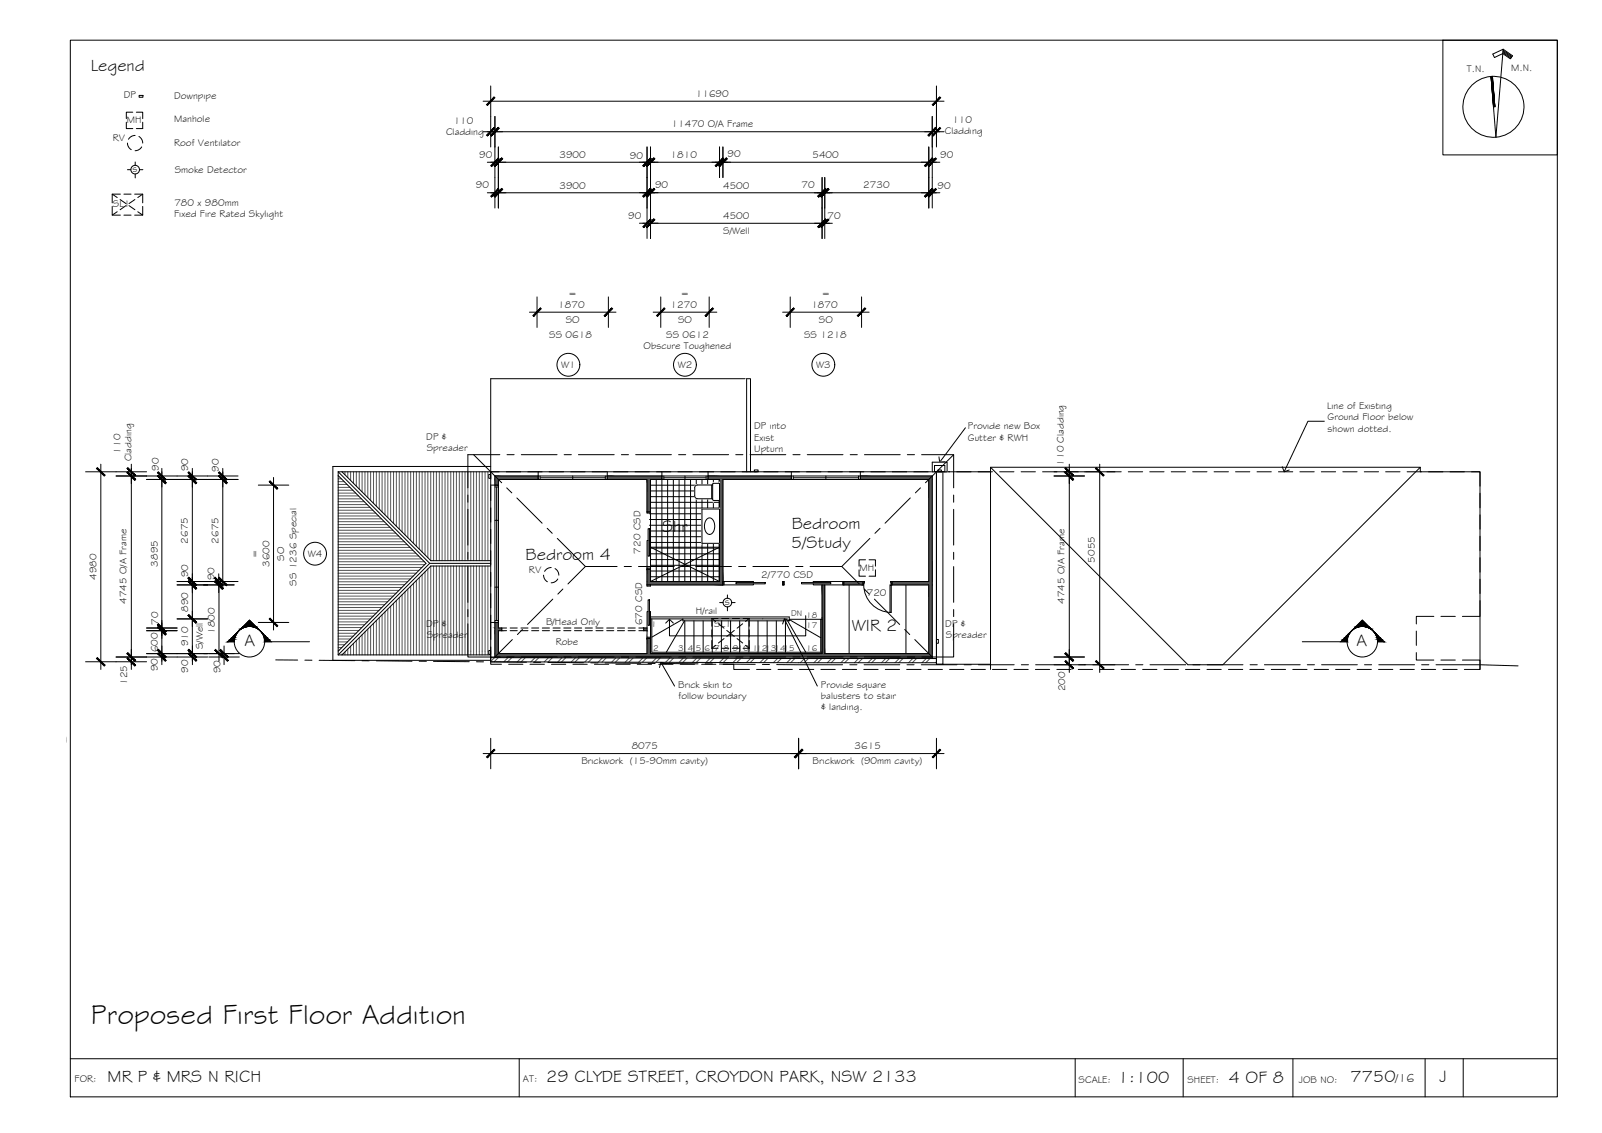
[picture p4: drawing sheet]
<svg xmlns="http://www.w3.org/2000/svg" width="420mm" height="297mm" viewBox="0 0 420 297" stroke-linecap="round" stroke-linejoin="round" font-family="sans-serif">
<!-- layer: HATCH -->
<g fill="#545454" stroke="#545454" stroke-width=".26">
<path d="M221.3 152.5l5 .8v-.8zM221.3 152.5l5 .8h-5z"/>
<path d="M225.6 124.8l18.9 .9v-.9zM225.6 124.8l18.9 .9h-18.9z"/>
<path d="M243.6 125.7l.9 26.8v-26.8zM243.6 125.7l.9 26.8h-.9z"/>
<path d="M234 152.5l10.5 .8v-.8zM234 152.5l10.5 .8h-10.5z"/>
<path d="M129.8 163.2l.9 1.4v-1.4zM129.8 163.2l.9 1.4h-.9z"/>
<path d="M129.8 164.6l1.8 .7v-.7zM129.8 164.6l1.8 .7h-1.8z"/>
<path d="M243.6 153.3l.9 18.1v-18.1zM243.6 153.3l.9 18.1h-.9z"/>
<path d="M215.6 153.3l.7 18.1v-18.1zM215.6 153.3l.7 18.1h-.7z"/>
<path d="M169.7 167.4l.9 4v-4zM169.7 167.4l.9 4h-.9z"/>
<path d="M129.8 165.3l.9 6.1v-6.1zM129.8 165.3l.9 6.1h-.9z"/>
<path d="M129.8 171.4l114.7 .8v-.8zM129.8 171.4l114.7 .8h-114.7z"/>
<path d="M185.7 124.8l21.8 .9v-.9zM185.7 124.8l21.8 .9h-21.8z"/>
<path d="M188.7 125.7l.9 26.8v-26.8zM188.7 125.7l.9 26.8h-.9z"/>
<path d="M169.7 149.2l.9 3.3v-3.3zM169.7 149.2l.9 3.3h-.9z"/>
<path d="M169.7 152.5l19.9 .8v-.8zM169.7 152.5l19.9 .8h-19.9z"/>
<path d="M168.8 164.6l.9 .7v-.7zM168.8 164.6l.9 .7h-.9z"/>
<path d="M159.3 124.8l14.3 .9v-.9zM159.3 124.8l14.3 .9h-14.3z"/>
<path d="M129.8 124.8l11.3 .9v-.9zM129.8 124.8l11.3 .9h-11.3z"/>
<path d="M129.8 125.7l.9 1.5v-1.5zM129.8 125.7l.9 1.5h-.9z"/>
<path d="M169.7 125.7l.9 8.5v-8.5zM169.7 125.7l.9 8.5h-.9z"/>
</g>
<g fill="none" stroke="#545454" stroke-width=".26">
<path d="M88.7 139.8h15.1M88.7 139h14.3M88.7 138.3h13.6M88.7 137.5h12.8M88.7 136.8h12.1M88.7 136h11.3M88.7 135.3h10.6M88.7 134.5h9.8M88.7 133.8h9.1M88.7 133h8.3M88.7 132.3h7.6M88.7 131.5h6.8"/>
<path d="M88.7 130.8h6.1M88.7 130h5.4M88.7 129.3h4.6M88.7 128.5h3.8M88.7 127.8h3.1M88.7 127h2.3M88.7 126.3h1.6M88.7 125.5h.8M88.7 124.8h.1M89.7 123.7h.1M90.5 123.7v.8M91.2 123.7v1.5"/>
<path d="M92 123.7v2.3M92.7 123.7v3M93.5 123.7v3.8M94.2 123.7v4.5M95 123.7v5.3M95.7 123.7v6M96.5 123.7v6.8M97.2 123.7v7.5M98 123.7v8.3M98.7 123.7v9M99.5 123.7v9.8M100.2 123.7v10.5"/>
<path d="M101 123.7v11.3M101.7 123.7v12M102.5 123.7v12.8M103.2 123.7v13.5M104 123.7v14.3M104.7 123.7v15M105.5 123.7v15.8M106.2 123.7v16.5M107 123.7v17.3M107.7 123.7v18M108.5 123.7v18.8M109.2 123.7v19.5"/>
<path d="M110 123.7v20.3M110.7 123.7v21M111.5 123.7v21.8M112.2 123.7v22.5M113 123.7v23.3M113.7 123.7v23.3M114.5 123.7v23.3M115.2 123.7v23.3M116 123.7v23.3M116.7 123.7v23.3M117.5 123.7v23.3M118.2 123.7v23.3"/>
<path d="M119 123.7v23.3M119.7 123.7v23.3M120.5 123.7v23.3M121.2 123.7v23.3M122 123.7v23.3M122.7 123.7v23.3M123.5 123.7v23.3M124.2 123.7v23.3M125 123.7v23.3M125.7 123.7v23.3M126.5 123.7v23.3M127.2 123.7v23.3"/>
<path d="M128 123.7v23.3M88.7 159.3h11.4M88.7 158.5h12.2M88.7 157.8h12.9M88.7 157h13.7M88.7 156.3h14.4M88.7 155.5h15.2M88.7 154.8h15.9M88.7 154h16.7M88.7 153.3h17.4M88.7 152.5h18.2M88.7 151.8h18.9"/>
<path d="M88.7 151h19.7M88.7 150.3h20.4M88.7 149.5h21.2M88.7 148.8h21.9M88.7 148h22.7M88.7 147.3h22.6M88.7 146.5h21.8M88.7 145.8h21.1M88.7 145h20.3M88.7 144.3h19.6M88.7 143.5h18.8M88.7 142.8h18.1"/>
<path d="M88.7 142h17.3M88.7 141.3h16.6M88.7 140.5h15.8M101.7 159.7v12M102.5 158.9v12.8M103.2 158.2v13.5M104 157.4v14.3M104.7 156.7v15M105.5 155.9v15.8M106.2 155.2v16.5M107 154.4v17.3M107.7 153.7v18"/>
<path d="M108.5 152.9v18.8M109.2 152.2v19.5M110 151.4v20.3M110.7 150.7v21M111.5 149.9v21.8M112.2 149.2v22.5M113 148.4v23.3M113.7 148.4v23.3M114.5 148.4v23.3M115.2 148.4v23.3M116 148.4v23.3M116.7 148.4v23.3"/>
<path d="M117.5 148.4v23.3M118.2 148.4v23.3M119 148.4v23.3M119.7 148.4v23.3M120.5 148.4v23.3M121.2 148.4v23.3M122 148.4v23.3M122.7 148.4v23.3M123.5 148.4v23.3M124.2 148.4v23.3M125 148.4v23.3M125.7 148.4v23.3"/>
<path d="M126.5 148.4v23.3M127.2 148.4v23.3M128 148.4v23.3M88.7 170.5h.2M88.7 169.8h.9M88.7 169h1.7M88.7 168.3h2.5M88.7 167.5h3.2M88.7 166.8h3.9M88.7 166h4.7M88.7 165.3h5.4M88.7 164.5h6.2"/>
<path d="M88.7 163.8h6.9M88.7 163h7.7M88.7 162.3h8.4M88.7 161.5h9.2M88.7 160.8h9.9M88.7 160h10.7M89.7 171.7h.1M90.5 170.9v.8M91.2 170.2v1.5M92 169.4v2.3M92.7 168.7v3M93.5 167.9v3.8"/>
<path d="M94.2 167.2v4.5M95 166.4v5.3M95.7 165.7v6M96.5 164.9v6.8M97.2 164.2v7.5M98 163.4v8.3M98.7 162.7v9M99.5 161.9v9.8M100.2 161.2v10.5M101 160.4v11.3M129.7 172.4l-1 1M130.7 172.4l-1.1 1.1"/>
<path d="M133.2 172.4l-1.1 1.1M134.2 172.4l-1.1 1.1M136.8 172.4l-1.1 1.1M137.8 172.4l-1.1 1.1M140.3 172.4l-1.1 1.1M141.3 172.4l-1.1 1.1M143.8 172.5l-1.1 1M144.8 172.5l-1.1 1.1M147.4 172.5l-1.1 1.1M148.4 172.5l-1.1 1.1M150.9 172.5l-1.1 1.1M151.9 172.5l-1.1 1.1"/>
<path d="M154.4 172.5l-1.1 1.1M155.4 172.5l-1.1 1.1M158 172.5l-1.1 1.1M159 172.5l-1.1 1.1M161.5 172.5l-1.1 1.1M162.5 172.5l-1.1 1.1M165 172.5l-1.1 1.1M166 172.5l-1.1 1.1M168.6 172.5l-1.1 1.1M169.6 172.5l-1.1 1.1M172.1 172.5l-1.1 1.1M173.1 172.5l-1.1 1.1"/>
<path d="M175.6 172.5l-1.1 1.1M176.6 172.5l-1.1 1.1M179.2 172.6l-1.1 1.1M180.2 172.6l-1.1 1.1M182.7 172.6l-1.1 1.1M183.7 172.6l-1.1 1.1M186.3 172.6l-1.1 1.1M187.2 172.6l-1.1 1.1M189.8 172.6l-1.1 1.1M190.8 172.6l-1.1 1.1M193.3 172.6l-1.1 1.1M194.3 172.6l-1.1 1.1"/>
<path d="M196.9 172.6l-1.1 1.1M197.9 172.6l-1.1 1.1M200.4 172.6l-1.1 1.1M201.4 172.6l-1.1 1.1M203.9 172.6l-1.1 1.1M204.9 172.6l-1.1 1.1M207.5 172.6l-1.1 1.2M208.5 172.6l-1.1 1.2M211 172.6l-1.1 1.2M212 172.6l-1.1 1.2M214.6 172.6l-1.1 1.2M215.5 172.6l-1.1 1.2"/>
<path d="M218.1 172.6l-1.1 1.2M219.1 172.6l-1.1 1.2M221.6 172.6l-1.1 1.2M222.6 172.6l-1.1 1.2M225.2 172.6l-1.1 1.2M226.2 172.6l-1.1 1.2M228.7 172.6l-1.1 1.2M229.7 172.6l-1.1 1.2M232.3 172.6l-1.1 1.2M233.3 172.6l-1.1 1.2M235.8 172.6l-1.1 1.2M236.8 172.6l-1.1 1.2"/>
<path d="M239.4 172.6l-1.1 1.2M240.4 172.6l-1.1 1.2M242.9 172.6l-1.1 1.2M243.9 172.6l-1.1 1.2M245.6 173.5l-.2 .3"/>
</g>
<!-- layer: MASK -->
<g fill="#fff" stroke="#fff" stroke-width=".26">
<path d="M182.2 127.8v2.3z"/>
<path d="M205 152.1l1 1.4v-1.4zM205 152.1l1 1.4h-1z"/>
<path d="M170.3 157.3l-.3 6.6h.3zM170 157.3h.3l-.3 6.6z"/>
<path d="M210.2 152.7l7.7 .4v-.4zM210.2 152.7l7.7 .4h-7.7z"/>
<path d="M193 152.7h7.7l-7.7 .4zM193 153.1h7.7v-.4z"/>
<path d="M233.4 153.3l.4 7.3v-7.3zM233.4 153.3l.4 7.3h-.4z"/>
<path d="M188.7 133.4l-4.6 9h4.6zM184.1 133.4h4.6l-4.6 9z"/>
<path d="M182.2 127.8v2.2zM182.2 127.8v2.3zM182.2 127.8v2.3z"/>
<path d="M182.3 127.6l-.1 2.5zM182.3 127.6v2.7z"/>
<path d="M182.3 127.6v2.7zM182.3 127.6v2.7z"/>
<path d="M182.3 127.5v2.8zM182.3 127.5v2.9z"/>
<path d="M182.3 127.5v2.9zM182.3 127.5v2.9z"/>
<path d="M182.4 127.4l-.1 3zM182.4 127.4v3.1z"/>
<path d="M182.4 127.4v3.1zM182.4 127.4v3.1z"/>
<path d="M182.4 127.4v3.1zM182.5 127.3v3.3z"/>
<path d="M182.5 127.3v3.3zM182.5 127.3v3.3z"/>
<path d="M182.5 127.3v3.3zM182.6 127.3v3.4z"/>
<path d="M182.6 127.3v3.4zM182.7 127.2v3.5z"/>
<path d="M182.7 127.2v3.5zM182.7 127.2v3.5z"/>
<path d="M182.7 127.2v3.5zM182.8 127.2v3.5z"/>
<path d="M182.8 127.2v3.5zM182.8 127.2v3.5z"/>
<path d="M182.8 127.2v3.5zM183 127.2v3.6z"/>
<path d="M183 127.2v3.6l3.9-3.6zM183 130.8l3.9-3.6v3.6z"/>
<path d="M186.9 126.9v4.1zM186.9 126.9v4.1z"/>
<path d="M186.9 126.9v4.1zM186.9 126.9v4.2z"/>
<path d="M187 126.8l-.1 4.3zM187 126.8v4.3z"/>
<path d="M187 126.8v4.3zM187 126.8v4.3z"/>
<path d="M187 126.8v4.3zM187 126.8v4.4z"/>
<path d="M187 126.8v4.4zM187.1 126.7v4.5z"/>
<path d="M187.1 126.7v4.5zM187.1 126.7v4.5z"/>
<path d="M187.1 126.7v4.5zM187.2 126.7l-.1 4.5z"/>
<path d="M187.2 126.7v4.5l1.5-4.5zM188.7 126.7v4.5h-1.5z"/>
<path d="M244.5 121.2v2.5h3.9zM244.5 121.2h3.9v2.5z"/>
<path d="M170.3 138.6l-.3 7.2h.3zM170 138.6h.3l-.3 7.2z"/>
</g>
<!-- layer: BORDER -->
<g fill="none" stroke="#000" stroke-width=".26">
<path d="M18.4 10.5h390v277.1h-390zM378.4 10.5h30v30.1h-30zM394.2 13.8l2.1 1.4M394.2 13.5l2.2 1.5M394.2 13.2l2.4 1.6M394.2 12.9l2.5 1.7-.6 .8-2-1.4-2.1 1.1-.5-.9 2.7-1.3-1.9 23.1-1.2-15.9M391.4 20l.7 8M18.4 277.6h390M136.2 277.6v10M282 277.6v10M310.3 277.6v10M339.1 277.6v10"/>
<path d="M373.8 277.6v10M383.8 277.6v10"/>
<circle cx="391.7" cy="28" r="8"/>
</g>
<!-- layer: SECTION POINT -->
<g fill="#000" stroke="#000" stroke-width=".26">
<path d="M62.2 165.8l.4-.4zM63 165l.5-.3zM65.4 162.6l1.7 1.6h-3.3zM67.8 165l.5 .4zM68.3 165.4l.4 .4zM354.5 165.4l-.4 .4zM354.8 165l-.3 .4zM357.3 162.6l1.7 1.6h-3.4zM359.2 164.7l.6 .3zM360.1 165.4l.4 .4z"/>
<path d="M60.3 167.7h1.2l-1.7 .5zM59.8 168.2h1.6l.1-.5z"/>
<path d="M60.3 167.7l.5-.5h.8zM60.3 167.7h1.2l.1-.5z"/>
<path d="M61.3 166.7h.5l-1 .5zM60.8 167.2h.8l.2-.5z"/>
<path d="M61.3 166.7l.7-.5zM61.3 166.7h.5l.2-.5z"/>
<path d="M62.2 165.8l-.4 .4zM61.8 166.2l.5-.4z"/>
<path d="M63.5 164.5h.5l-.7 .2zM63.3 164.7l.7-.2z"/>
<path d="M63 165l.5-.3zM63 165l-.4 .4z"/>
<path d="M63.5 164.5l.2-.2h.9zM63.5 164.5l1.1-.2z"/>
<path d="M63.8 164.2h1.4zM63.7 164.3l1.5-.1z"/>
<path d="M65.7 164.2h1.4zM66.3 164.3h.9z"/>
<path d="M66.3 164.3h.9l-.4 .2zM66.8 164.5h.6l-.2-.2z"/>
<path d="M66.8 164.5h.6v.2zM67.4 164.5v.2h.2z"/>
<path d="M67.4 164.7l.4 .3zM67.6 164.7l.3 .3z"/>
<path d="M68.6 165.8l.3 .4zM68.7 165.8l.2 .4h.2z"/>
<path d="M68.9 166.2h.2v.5zM69.1 166.2v.5h.5z"/>
<path d="M69.1 166.7h.5l-.3 .5zM69.6 166.7l-.3 .5h.8z"/>
<path d="M69.3 167.2h.8l-.7 .5zM69.4 167.7h1.2l-.5-.5z"/>
<path d="M69.4 167.7h1.2l-1.2 .5zM69.4 168.2h1.7l-.5-.5z"/>
<path d="M352.2 167.7l1.1 .5v-.5zM352.2 167.7l1.1 .5h-1.7z"/>
<path d="M352.7 167.2l.6 .5 .1-.5zM352.7 167.2l.6 .5h-1.1z"/>
<path d="M353.2 166.7l.2 .5 .2-.5zM353.2 166.7l.2 .5h-.7z"/>
<path d="M353.6 166.2v.5l.3-.5zM353.6 166.2v.5h-.4z"/>
<path d="M354.1 165.8l-.2 .4zM353.6 166.2l.5-.4-.2 .4z"/>
<path d="M355.2 164.7l-.3 .3 .5-.3zM354.8 165l.4-.3z"/>
<path d="M355.4 164.5v.2l.5-.2zM355.2 164.7l.2-.2v.2z"/>
<path d="M355.6 164.3l.3 .2 .6-.2zM355.6 164.3l.3 .2h-.5z"/>
<path d="M355.6 164.2h1.4zM355.6 164.2l.9 .1z"/>
<path d="M357.6 164.2l1.5 .1zM357.6 164.2l1.5 .1z"/>
<path d="M358.1 164.3l1.1 .2-.1-.2zM358.1 164.3l1.1 .2z"/>
<path d="M358.7 164.5l.8 .2-.3-.2zM358.7 164.5l.8 .2z"/>
<path d="M359.2 164.7l.6 .3zM359.7 165l.4 .4z"/>
<path d="M360.5 165.8l.5 .4zM360.5 165.8l.5 .4z"/>
<path d="M360.8 166.2l.6 .5zM360.8 166.2l.6 .5h-.4z"/>
<path d="M361 166.7l.9 .5-.5-.5zM361 166.7l.9 .5h-.7z"/>
<path d="M361.2 167.2l1.2 .5-.5-.5zM361.2 167.2l1.2 .5h-1.1z"/>
<path d="M361.3 167.7l1.7 .5-.6-.5zM361.3 167.7l1.7 .5h-1.7z"/>
</g>
<g fill="none" stroke="#000" stroke-width=".26">
<path d="M61.4 168.2h-1.6l5.6-5.6 5.7 5.6M69.4 168.2h11.8M341.6 168.2h11.7M351.6 168.2l5.7-5.6 5.7 5.6h-1.7"/>
<circle cx="65.4" cy="168.2" r="4"/>
<circle cx="357.3" cy="168.2" r="4"/>
</g>
<!-- layer: SERVICES -->
<g fill="none" stroke="#000" stroke-width=".26">
<path d="M33.1 32v1.7h1.7M33.4 37.5l.2 .8 .8 .9M34.8 29.4h-1.7v1.7M35.4 35.5l-1.1 .4-.6 .6M35.8 29.4h1.6v1.7M36.4 35.8l.9 .9 .1 .8M36.5 25h1v.5h-1zM37.2 38.5l-.6 .6-1.2 .4M37.4 32v1.7h-1.6M29.4 54.1v2.3h2.2M29.4 50.9h2.2M30.7 51.8l-1.3-.9v2.3"/>
<path d="M30.7 55.5l-1.3 .9M31.5 52.3l1.5 1.1M32.5 50.9h1.9M32.5 56.4h1.9M33 53.9l-1.5 1.1M33.4 44.5h.9M33.8 53.9l1.6 1.1M35.3 50.9h2.1v2.3M35.4 52.3l-1.6 1.1M35.5 42.5v.9M35.5 45.6v1M36.1 55.5l1.3 .9"/>
<path d="M36.6 44.5h.9M37.4 54.1v2.3h-2.1M37.4 50.9l-1.3 .9M128.2 124.4h.5v1h-.5zM197.8 123.2h1v.5h-1zM244.5 121.2h3.9v2.5h-3.9zM245.1 123.6v-1.6h2.7v1.6M246 123.2h.9v.4h-.9zM142.6 150.8l.3 1.2 .7 .5M144.6 148.8l-1.2 .4-.6 .6M145.6 149.1l.6 .5 .4 1.2M146.3 151.8l-.6 .6-1.1 .4"/>
<path d="M188.8 158h.8M190.8 156v.9M190.8 159.1v1M191.9 158h.9M225.3 149.4v1.7h1.7M227 146.8h-1.7v1.6M227.9 146.8h1.7v1.6M229.6 149.4v1.7h-1.7M128.2 170.6h.5v.9h-.5zM186.7 162.2v2M186.7 165.1v1.9M186.7 167.9v2.1"/>
<path d="M186.7 162.2h1.6M186.7 170h1.6M186.7 162.2l1 .7M187.7 169.2l-1 .8M188.4 163.5l1.5 1.2M189.3 162.2h1.8M189.3 170h1.8M189.9 167.4l-1.5 1.2M190.6 165.3l1 .8 1-.8M190.6 166.8l1-.7 1 .7M192.1 162.2h1.9M192.1 170h1.9"/>
<path d="M193.3 167.4l1.5 1.2M194.8 163.5l-1.5 1.2M194.9 162.2h1.6M194.9 170h1.6M195.5 169.2l1 .8M196.5 162.2v2M196.5 165.1v1.9M196.5 167.9v2.1M196.5 162.2l-1 .7M245.6 167.7h.5v.9h-.5z"/>
<circle cx="35.5" cy="44.5" r="1.13"/>
<circle cx="190.8" cy="158" r="1.13"/>
</g>
<!-- layer: ROOFPLAN EXIST. -->
<path d="M128.7 99.3h66.7M195.8 99.3v24.4M245.7 123.7h14.1M259.8 122.5l51.8 51.8h9.1l51.8-51.8M245.7 174.2h14.1M259.8 175.5v-53h112.7v1.2h15.7v51.8" fill="none" stroke="#000" stroke-width=".26"/>
<!-- layer: STAIRS -->
<g fill="none" stroke="#000" stroke-width=".26">
<path d="M170.6 161.9v9.5h44.4M170.6 161.7h36.4v1.1h-27.9v-.5M170.6 162.3h35.9M179.1 162.3l-8.2 4.7M179.5 162.8l-4.7 8.2M179.6 162.8v8.2M182 162.8v8.2M184.4 162.8v8.2M186.8 162.8v8.2M189.2 162.8v8.2M191.6 162.8v8.2M194 162.8v8.2"/>
<path d="M196.4 162.8v8.2M198.8 162.8v8.2M201.2 162.8v8.2M203.6 162.8v8.2M206 162.8v8.2M206.6 162.8l4.7 8.2M207 162.4l8.3 4.8M207 162.4h8.6M215.3 162.4v8.6M215.6 161.9v9.1h-44.7v-8.7"/>
</g>
<!-- layer: NEWWORK -->
<g fill="none" stroke="#000" stroke-width=".26">
<path d="M128.7 99.3v24.4h-40M195.8 99.3h1v24.4M88.7 123.7v48M88.7 124.7l23 23-23 23M88.7 123.7l24 24M89.7 123.7l23.3 23.3h15.7M128.7 122.3h-41.4v50.8h41.4M141.1 123.7v2h-10.4v1.5h-2M141.1 124.8h-11.3v2.4M159.3 123.7v2h10.4v8.5h.9v-8.5h3v-2M159.3 124.8h14.3M185.7 123.7v2h3v26.8h-18.1v-3.3h-.9v4.2l19.9-.1v-27.6h17.9v-2"/>
<path d="M185.7 124.8h21.8M225.6 123.7v2h18v26.8h-10M225.6 124.8h18.9v47.8M245.6 123.7h1.7v50.5h-1.7zM112.7 147.7l-24 24M112.7 147.7h16M128.7 148.4h-15.7l-23.3 23.3M170.6 153.3v.1M205.3 152.5v.8M205.6 152.5v.8M215.6 153.3v18.1h-45v-4h-.9v4h-39v-6.1h.9v-.7h-.9v-1.4h-2M216.3 153.3v18.1h27.3v-18.1h-10.2"/>
<path d="M221.3 152.5h5v.8h-5zM234 152.5v.8M88.7 171.7h40M128.7 172.1v1.4l116.9 .3M128.7 172.4h1.1M129.8 172.2h114.7M129.8 163.2v9.2M129.8 172.4l115.8 .2M169.7 164.6h-.9v.7h.9"/>
</g>
<!-- layer: 0.13 -->
<g fill="none" stroke="#000" stroke-width=".26">
<path d="M222.7 153.3v18.1M226.5 153.4a7.2 7.2 0 0 0 7.2 7.2M237.6 153.3v18.1M131.6 164.6h1.3M131.6 165.3h1.3M133.8 164.6h1.9M133.8 165.3h1.9M136.6 164.6h1.9M136.6 165.3h1.9M139.4 164.6h1.9M139.4 165.3h1.9M142.2 164.6h1.9"/>
<path d="M142.2 165.3h1.9M145 164.6h1.9M145 165.3h1.9M147.9 164.6h1.8M147.9 165.3h1.8M150.7 164.6h1.9M150.7 165.3h1.9M153.5 164.6h1.9M153.5 165.3h1.9M156.3 164.6h1.9M156.3 165.3h1.9M159.1 164.6h1.9"/>
<path d="M159.1 165.3h1.9M161.9 164.6h1.9M161.9 165.3h1.9M164.7 164.6h1.9M164.7 165.3h1.9M167.5 164.6h1.3M167.5 165.3h1.3"/>
</g>
<!-- layer: INSULCLAD -->
<path d="M141.1 123.7h-12.4v3.5M159.3 123.7h14.3M185.7 123.7h21.8M225.6 123.7h20v50.1M128.7 163.2v9.2" fill="none" stroke="#000" stroke-width=".26"/>
<!-- layer: EXISTING -->
<g fill="none" stroke="#000" stroke-width=".26">
<path d="M128.7 127.5v3.7M128.7 133.1v3.8M128.7 138.8v3.7M130.9 123.7h-2.2v1.9M132.8 123.7h3.8M138.4 123.7h3.8M144 123.7h3.8M149.7 123.7h3.7M155.3 123.7h3.8M160.9 123.7h3.8M166.5 123.7h3.8M172.2 123.7h3.7"/>
<path d="M177.8 123.7h3.8M183.4 123.7h3.8M189 123.7h3.8M194.7 123.7h3.7M200.3 123.7h3.8M205.9 123.7h3.8M211.5 123.7h3.8M217.2 123.7h3.7M222.8 123.7h3.8M228.4 123.7h3.8M234 123.7h3.8M239.7 123.7h3.7"/>
<path d="M245.3 123.7h3.8M250.9 123.7h3.8M256.5 123.7h3.8M262.2 123.7h3.7M267.8 123.7h3.8M273.4 123.7h3.8M279 123.7h3.8M284.7 123.7h3.7M290.3 123.7h3.8M295.9 123.7h3.8M301.5 123.7h3.8M307.2 123.7h3.7"/>
<path d="M312.8 123.7h3.8M318.4 123.7h3.8M324 123.7h3.8M329.7 123.7h3.7M335.3 123.7h3.8M340.9 123.7h3.8M346.5 123.7h3.8M352.2 123.7h3.7M357.8 123.7h3.8M363.4 123.7h3.8M369 123.7h3.8M374.7 123.7h3.7"/>
<path d="M380.3 123.7h3.8M385.9 123.7h2.3v3.8M388.2 129.3v3.8M388.2 135v3.7M128.7 144.4v3.7M128.7 150v3.7M128.7 155.6v3.8M388.2 157.5v4.1h-4.7M388.2 140.6v3.7M388.2 146.2v3.8M388.2 151.8v3.8M128.7 169.6v4.6h2.8"/>
<path d="M128.7 161.3v6.4M133.4 174.2h3.7M139 174.2h3.8M144.6 174.2h3.8M150.3 174.2h3.7M155.9 174.2h3.7M161.5 174.2h3.8M167.1 174.2h3.8M172.8 174.2h3.7M178.4 174.2h3.7M184 174.2h3.8M189.6 174.2h2.9v1.3h4.1"/>
<path d="M198.4 175.5h3.8M204.1 175.5h3.7M209.7 175.5h3.7M215.3 175.5h3.8M220.9 175.5h3.8M226.6 175.5h3.7M232.2 175.5h3.7M237.8 175.5h3.8M243.4 175.5h3.8M249.1 175.5h3.7M254.7 175.5h3.7M260.3 175.5h3.8"/>
<path d="M265.9 175.5h3.8M271.6 175.5h3.7M277.2 175.5h3.7M282.8 175.5h3.8M288.4 175.5h3.8M294.1 175.5h3.7M299.7 175.5h3.7M305.3 175.5h3.8M310.9 175.5h3.8M316.6 175.5h3.7M322.2 175.5h3.7M327.8 175.5h3.7"/>
<path d="M333.4 175.5h3.8M339.1 175.5h3.7M344.7 175.5h3.7M350.3 175.5h3.7M355.9 175.5h3.8M361.6 175.5h3.7M367.2 175.5h3.7M371.5 171.1v2h4.6M371.5 165.5v3.7M372.8 175.5h3.7M376.1 161.6h-4.6v2M377.9 161.6h3.8"/>
<path d="M377.9 173.1h3.8M378.4 175.5h3.8M383.5 173.1h4.7v2.4h-4.1"/>
</g>
<!-- layer: TILES -->
<g fill="none" stroke="#000" stroke-width=".26">
<path d="M170.3 134.7h18.4M170.3 136.2h18.4M170.3 137.7h18.4M170.3 139.2h18.4M170.6 127.2h18.1M170.6 128.7h18.1M170.6 130.2h18.1M170.6 131.7h18.1M170.6 133.2h18.1M170.6 134.5v7.2M172.1 125.7v26.8M173.6 125.7v26.8"/>
<path d="M175.1 125.7v26.8M176.6 125.7v26.8M178.1 125.7v26.8M179.6 125.7v26.8M181.1 125.7v26.8M182.6 125.7v26.8M184.1 125.7v26.8M185.6 125.7v26.8M187.1 125.7v26.8M188.6 125.7v26.8M170.3 140.7h18.4M170.6 142.2h18.1"/>
<path d="M170.6 143.7h18.1M170.6 145.2h18.1M170.6 146.7h18.1M170.6 148.2h18.1M170.6 149.7h18.1M170.6 151.2h18.1"/>
</g>
<!-- layer: DOORS -->
<g fill="none" stroke="#000" stroke-width=".26">
<path d="M169.7 134.2h.9v.3h-.9zM170 138.6h.3v7.2h-.3zM169.7 153.3h.9v.4h-.9zM169.7 148.9h.9M170 157.3h.3v6.6h-.3zM170 141.7h-.3v7.5h.9v-7.5h-.3M189.9 152.5v.8M193 152.7h7.7v.4h-7.7zM197.6 152.7v-.2h-8v.8h8v-.2M205.3 152.5h.3v.8h-.3zM210.2 152.7h7.7v.4h-7.7zM213.3 152.7v-.2h8v.8h-8v-.2"/>
<path d="M221 152.5v.8M226.3 152.5h.4l-.1 .8h-.3zM233.4 153.3h.4v7.3h-.4zM233.6 152.5h.4v.8h-.2zM169.7 167.1h.9M170 160.4h-.3v7h.9v-7h-.3"/>
</g>
<!-- layer: MASK -->
<path d="M184.1 133.4h4.6v9h-4.6zM187.2 126.7l-.3 .5-4-.1a.75 .75 0 0 0-.7 .8v2.1M187.2 126.7h1.5v4.5h-1.5l-.3-.4h-3.9a.79 .79 0 0 1-.8-.8M233.4 153.3h.4v7.3h-.4z" fill="none" stroke="#fff" stroke-width=".26"/>
<!-- layer: WETAREA FIXTURES -->
<path d="M182.2 130a.75 .75 0 0 0 .7 .7l4 .1M184.1 133.4h4.6v9h-4.6zM185.5 136a1.23 1.23 0 0 1 1.3 0 1.23 1.23 0 0 1 .6 1.2 2.21 2.21 0 0 1-1.3 2.9 2.3 2.3 0 0 1-1.2-3.2zM186.7 127.2v3.6M186.9 127.2l-4-.1a.75 .75 0 0 0-.7 .8v2.1M187.2 126.7l-.3 .3v3.9l.3 .3h1.5v-4.5h-1.5M170.6 143.5h18.1v9h-18.1zM170.6 143.5l18.1 9M188.7 143.5l-18.1 9" fill="none" stroke="#000" stroke-width=".26"/>
<!-- layer: WINDOWS -->
<g fill="none" stroke="#000" stroke-width=".26">
<path d="M128.7 127.2v36M129.8 127.2h.9v36h-.9zM129.8 136.4h.9M129.8 127.7h.9M130.2 127.7v35M130.7 127.2v36M141.1 124.8h18.2v.9h-18.2zM141.1 125.7h18.2M141.1 123.7h18.2M141.7 124.8v.9M141.7 125.3h17.1M150.2 124.8v.9"/>
<path d="M158.8 124.8v.9M173.6 124.8h12.1v.9h-12.1zM173.6 125.7h12.1M173.6 123.7h12.1M174.1 125.3h11.1M174.1 124.8v.9M179.6 124.8v.9M185.2 124.8v.9M207.5 124.8h18.1v.9h-18.1zM207.5 125.7h18.1M207.5 123.7h18.1M208.1 125.3h17.1"/>
<path d="M208.1 124.8v.9M216.6 124.8v.9M225.2 124.8v.9M129.8 153.9h.9M129.8 162.7h.9"/>
<circle cx="149.1" cy="95.6" r="3"/>
<circle cx="179.6" cy="95.6" r="3"/>
<circle cx="215.9" cy="95.6" r="3"/>
<circle cx="82.6" cy="145.2" r="3"/>
</g>
<!-- layer: 0 -->
<path d="M246.3 119.8l.2 1.4 1.3-.2M253.2 112.2l-6.7 9M347.3 110.4h-4.3l-6.2 13.3M336.3 122.4l.5 1.3 1.3-.5M173.3 173.6l3.6 6.3M174.6 163.4l1-1 1 1M174.7 174l-1.4-.4-.3 1.4M205.7 162.3l8.7 17.6M207.1 162.7l-1.4-.4-.4 1.3M211.3 161.4v5.3h-35.7v-4.3" fill="none" stroke="#000" stroke-width=".26"/>
<!-- layer: DIMENSION -->
<g fill="none" stroke="#000" stroke-width=".26">
<path d="M126.7 26.5h120.9M126.7 34.5h120.9M128.7 22.5v16M129.8 30.5v24M130.7 38.5v16M169.7 38.5v24M170.6 38.5v24M188.7 38.5v8M189.6 38.5v8M243.6 38.5v16M244.5 30.5v24M245.6 22.5v16"/>
<path d="M127.8 42.5h118.7M127.8 50.5h118.7M167.7 50.5h4.9M167.7 58.5h4.9M168.6 58.5h49.7M215.6 46.5v16M216.3 46.5v16M140.9 77.8v8M159.6 77.8v8M173.3 77.8v8M186 77.8v8M207.2 77.8v8"/>
<path d="M226 77.8v8M138.9 81.8h22.7M171.3 81.8h16.7M205.3 81.8h22.7M22.4 123.7h16M26.4 121.7v53.8M30.4 124.8h32M34.4 121.7v53.8M38.4 125.7h24M42.4 122.8v44.6M50.4 122.8v50.5M58.4 122.8v31.6"/>
<path d="M67.7 127.2h8M71.7 125.2v40M276.4 123.7h16M276.4 124.8h8M280.4 121.7v54.6M288.4 121.7v54.6M46.4 152.5h16M46.4 153.3h15M57.4 150.4v5M57.4 151.4v21.9M22.4 173.5h16M30.4 172.2h24.1"/>
<path d="M38.4 164.6h8M38.4 165.3h8M38.4 171.4h24.4M42.4 163.4v9.9M42.4 169.3v5M46.4 162.3h8M50.5 169.3v5M54.8 172.2h8M58.8 169.3v5M67.7 163.2h8M276.4 172.2h8M276.4 174.3h16"/>
<path d="M126.7 197.6h120.9M128.7 193.6v8M209.5 193.6v8M245.6 193.6v8"/>
</g>
<!-- layer: 0 -->
<g fill="#000" stroke="#000" stroke-width=".26">
<path d="M127.6 35.4l.2 .2 1.8-2.2zM129.6 33.4l.2 .2-2 2z"/>
<path d="M129.6 25.4l-1.8 2.2 2-2zM129.6 25.4l-1.8 2.2-.2-.2z"/>
<path d="M130.7 33.4l-1.8 2.2 2-2zM130.7 33.4l-1.8 2.2-.2-.2z"/>
<path d="M130.7 33.4l-1.8 2.2 2-2zM130.7 33.4l-1.8 2.2-.2-.2z"/>
<path d="M243.4 35.4l.2 .2 1.8-2.2zM245.4 33.4l.2 .2-2 2z"/>
<path d="M243.4 35.4l.2 .2 1.8-2.2zM245.4 33.4l.2 .2-2 2z"/>
<path d="M244.5 27.4l.2 .2 1.8-2.2zM246.5 25.4l.2 .2-2 2z"/>
<path d="M246.5 33.4l-1.8 2.2 2-2zM246.5 33.4l-1.8 2.2-.2-.2z"/>
<path d="M128.7 43.4l.2 .2 1.8-2.2zM130.7 41.4l.2 .2-2 2z"/>
<path d="M130.7 49.4l-2 2 .2 .2zM130.7 49.4l.2 .2-2 2z"/>
<path d="M131.6 41.4l-1.8 2.2 2-2zM129.6 43.4l2-2-1.8 2.2z"/>
<path d="M131.6 41.4l-1.8 2.2 2-2zM129.6 43.4l2-2-1.8 2.2z"/>
<path d="M131.6 49.4l-1.8 2.2 2-2zM129.6 51.4l2-2-1.8 2.2z"/>
<path d="M131.6 49.4l-1.8 2.2 2-2zM129.6 51.4l2-2-1.8 2.2z"/>
<path d="M168.6 43.4l.2 .2 1.8-2.2zM170.6 41.4l.2 .2-2 2z"/>
<path d="M168.6 43.4l.2 .2 1.8-2.2zM170.6 41.4l.2 .2-2 2z"/>
<path d="M170.6 49.4l-2 2 .2 .2zM170.6 49.4l.2 .2-2 2z"/>
<path d="M170.6 49.4l-2 2 .2 .2zM170.6 49.4l.2 .2-2 2z"/>
<path d="M170.6 57.4l-2 2 .2 .2zM170.6 57.4l.2 .2-2 2z"/>
<path d="M171.5 41.4l-1.8 2.2 2-2zM169.5 43.4l2-2-1.8 2.2z"/>
<path d="M171.5 41.4l-1.8 2.2 2-2zM169.5 43.4l2-2-1.8 2.2z"/>
<path d="M171.5 49.4l-1.8 2.2 2-2zM171.5 49.4l-1.8 2.2-.2-.2z"/>
<path d="M171.5 49.4l-1.8 2.2 2-2zM169.5 51.4l2-2-1.8 2.2z"/>
<path d="M171.5 57.4l-1.8 2.2 2-2zM171.5 57.4l-1.8 2.2-.2-.2z"/>
<path d="M171.5 57.4l-1.8 2.2 2-1.9zM169.5 59.4l2-2-1.8 2.2z"/>
<path d="M187.6 43.4l.2 .2 1.8-2.2zM189.6 41.4l.2 .2-2 2z"/>
<path d="M187.6 43.4l.2 .2 1.8-2.2zM189.6 41.4l.2 .2-2 2z"/>
<path d="M190.5 41.4l-1.8 2.2 2-2zM188.5 43.4l2-2-1.8 2.2z"/>
<path d="M190.5 41.4l-1.8 2.2 2-2zM188.5 43.4l2-2-1.8 2.2z"/>
<path d="M214.5 51.4l.2 .2 1.8-2.2zM216.5 49.4l.2 .2-2 2z"/>
<path d="M214.5 51.4l.2 .2 1.8-2.2zM216.5 49.4l.2 .2-2 2z"/>
<path d="M214.5 59.4l.2 .2 1.8-2.2zM216.5 57.4l.2 .3-2 1.9z"/>
<path d="M214.5 59.4l.2 .2 1.8-2.2zM216.5 57.4l.2 .3-2 1.9z"/>
<path d="M217.2 49.4l-1.8 2.2 2-2zM215.2 51.4l2-2-1.8 2.2z"/>
<path d="M217.2 49.4l-1.8 2.2 2-2zM215.2 51.4l2-2-1.8 2.2z"/>
<path d="M217.2 57.4l-1.8 2.2 2-1.9zM215.2 59.4l2-2-1.8 2.2z"/>
<path d="M242.5 43.4l.2 .2 1.8-2.2zM244.5 41.4l.2 .2-2 2z"/>
<path d="M242.5 43.4l.2 .2 1.8-2.2zM244.5 41.4l.2 .2-2 2z"/>
<path d="M242.5 51.4l.2 .2 1.8-2.2zM244.5 49.4l.2 .2-2 2z"/>
<path d="M242.5 51.4l.2 .2 1.8-2.2zM244.5 49.4l.2 .2-2 2z"/>
<path d="M245.4 41.4l-1.8 2.2 2-2zM245.4 41.4l-1.8 2.2-.2-.2z"/>
<path d="M245.4 49.4l-1.8 2.2 2-2zM245.4 49.4l-1.8 2.2-.2-.2z"/>
<path d="M141.7 80.7l-1.7 2.2 2-1.9zM139.7 82.7l2-2-1.7 2.2z"/>
<path d="M158.4 82.7l.3 .2 1.8-2.2zM160.5 80.7l.2 .3-2 1.9z"/>
<path d="M174.2 80.7l-1.8 2.2 2-1.9zM172.2 82.7l2-2-1.8 2.2z"/>
<path d="M184.9 82.7l.2 .2 1.8-2.2zM186.9 80.7l.2 .3-2 1.9z"/>
<path d="M208.1 80.7l-1.7 2.2 2-1.9zM208.1 80.7l-1.7 2.2-.3-.2z"/>
<path d="M224.8 82.7l.3 .2 1.8-2.2zM226.9 80.7l.2 .3-2 1.9z"/>
<path d="M25.3 122.8l2 2 .2-.2zM25.3 122.8l.2-.2 2 2z"/>
<path d="M33.3 122.8l2.2 1.8-2-2zM33.3 122.8l2.2 1.8-.2 .2z"/>
<path d="M33.3 123.9l2 2 .2-.2zM33.3 123.9l.2-.2 2 2z"/>
<path d="M33.3 123.9l2 2 .2-.2zM33.3 123.9l.2-.2 2 2z"/>
<path d="M41.5 123.7l-.2 .2 2.2 1.8zM41.3 123.9l2.2 1.8-.2 .2z"/>
<path d="M41.3 124.8l2 2 .2-.2zM41.5 124.6l2 2-2.2-1.8z"/>
<path d="M41.3 124.8l2 2 .2-.2zM41.5 124.6l2 2-2.2-1.8z"/>
<path d="M49.5 123.7l-.2 .2 2.2 1.8zM49.3 123.9l2.2 1.8-.2 .2z"/>
<path d="M49.3 124.8l2 2 .2-.2zM49.5 124.6l2 2-2.2-1.8z"/>
<path d="M49.3 124.8l2 2 .2-.2zM49.5 124.6l2 2-2.2-1.8z"/>
<path d="M57.3 123.9l2.2 1.8-2-2zM57.3 123.9l2.2 1.8-.2 .2z"/>
<path d="M57.3 124.8l2 2 .2-.2zM57.3 124.8l.2-.2 2 2z"/>
<path d="M57.3 124.8l2 2 .2-.2zM57.3 124.8l.2-.2 2 2z"/>
<path d="M70.6 126.3l2 2 .2-.2zM70.8 126.1l2 2-2.2-1.8z"/>
<path d="M279.5 122.6l-.2 .2 2.2 1.8zM279.3 122.8l2.2 1.8-.2 .2z"/>
<path d="M279.3 123.9l2 2 .2-.2zM279.5 123.7l2 2-2.2-1.8z"/>
<path d="M279.3 123.9l2 2 .2-.2zM279.5 123.7l2 2-2.2-1.8z"/>
<path d="M287.3 122.8l2 2 .2-.2zM287.3 122.8l.2-.2 2 2z"/>
<path d="M49.5 151.4l-.2 .2 2.2 1.7zM49.3 151.6l2.2 1.7-.2 .3z"/>
<path d="M49.5 151.4l-.2 .2 2.2 1.7zM49.3 151.6l2.2 1.7-.2 .3z"/>
<path d="M49.3 152.5l2 2 .2-.2zM49.5 152.2l2 2.1-2.2-1.8z"/>
<path d="M49.3 152.5l2 2 .2-.2zM49.5 152.2l2 2.1-2.2-1.8z"/>
<path d="M56.5 151.4l-.3 .2 2.3 1.7zM56.2 151.6l2.3 1.7-.2 .3z"/>
<path d="M57.3 151.6l2.2 1.7-2-1.9zM57.3 151.6l2.2 1.7-.2 .3z"/>
<path d="M56.2 152.5l2.1 2 .2-.2zM56.5 152.2l2 2.1-2.3-1.8z"/>
<path d="M56.3 152.5l2 2 .2-.2zM56.5 152.2l2 2.1-2.2-1.8z"/>
<path d="M25.5 172.4l-.2 .2 2.2 1.8zM25.3 172.6l2.2 1.8-.2 .2z"/>
<path d="M33.5 171.1l-.2 .3 2.2 1.8zM33.3 171.4l2.2 1.8-.2 .2z"/>
<path d="M33.5 171.1l-.2 .3 2.2 1.8zM33.3 171.4l2.2 1.8-.2 .2z"/>
<path d="M33.3 172.6l2 2 .2-.2zM33.3 172.6l.2-.2 2 2z"/>
<path d="M41.5 163.5l-.2 .3 2.2 1.8zM41.3 163.8l2.2 1.8-.2 .2z"/>
<path d="M41.5 163.5l-.2 .3 2.2 1.8zM41.3 163.8l2.2 1.8-.2 .2z"/>
<path d="M41.5 164.2l-.2 .3 2.2 1.8zM41.3 164.5l2.2 1.8-.2 .2z"/>
<path d="M41.5 170.3l-.2 .2 2.2 1.7zM41.3 170.5l2.2 1.7-.2 .3z"/>
<path d="M41.3 164.5l2 2 .2-.2zM41.3 164.5l.2-.3 2 2.1z"/>
<path d="M41.3 170.5l2 2 .2-.3zM41.5 170.3l2 1.9-2.2-1.7z"/>
<path d="M41.3 171.4l2 2 .2-.2zM41.5 171.1l2 2.1-2.2-1.8z"/>
<path d="M49.5 161.2l-.2 .2 2.2 1.7zM49.3 161.4l2.2 1.7-.2 .3z"/>
<path d="M49.5 170.3l-.2 .2 2.2 1.7zM49.3 170.5l2.2 1.7-.2 .3z"/>
<path d="M49.4 170.5l2.2 1.7-2-1.9zM49.4 170.5l2.2 1.7-.2 .3z"/>
<path d="M49.3 161.4l2 2 .2-.3zM49.5 161.2l2 1.9-2.2-1.7z"/>
<path d="M49.4 171.4l2 2 .2-.2zM49.4 171.4l.2-.3 2 2.1z"/>
<path d="M56.5 170.3l-.2 .2 2.2 1.7zM56.3 170.5l2.2 1.7-.2 .3z"/>
<path d="M57.7 170.5l2.2 1.7-2-1.9zM57.7 170.5l2.2 1.7-.2 .3z"/>
<path d="M57.7 171.4l2 2 .2-.2zM57.7 171.4l.2-.3 2 2.1z"/>
<path d="M70.8 162.1l-.2 .2 2.2 1.8zM70.6 162.3l2.2 1.8-.2 .2z"/>
<path d="M279.5 171.1l-.2 .3 2.2 1.8zM279.3 171.4l2.2 1.8-.2 .2z"/>
<path d="M279.5 173.2l-.2 .2 2.2 1.8zM279.3 173.4l2.2 1.8-.2 .2z"/>
<path d="M279.3 171.4l2 2 .2-.2zM279.5 171.1l2 2.1-2.2-1.8z"/>
<path d="M287.3 173.4l2.2 1.8-2-2zM287.3 173.4l2.2 1.8-.2 .2z"/>
<path d="M129.6 196.4l-1.8 2.3 2-2zM129.6 196.4l-1.8 2.3-.2-.2z"/>
<path d="M210.3 196.4l-1.9 2.1 .2 .2zM210.3 196.4l.3 .3-2 2z"/>
<path d="M210.3 196.4l-1.7 2.3 2-2zM210.3 196.4l-1.7 2.3-.2-.2z"/>
<path d="M246.5 196.4l-2 2.1 .2 .2zM246.5 196.4l.2 .3-2 2z"/>
</g>
<!-- layer: ROOFPLAN NEW -->
<g fill="none" stroke="#000" stroke-width=".26">
<path d="M124.2 119.2l7.4 7.4M131.1 119.2h-8.4v8.7M133 119.2h1.8M136.7 119.2h9.4M148 119.2h1.8M151.7 119.2h9.4M163 119.2h1.8M166.7 119.2h9.4M178 119.2h1.8M181.7 119.2h9.4M193 119.2h1.8M196.7 119.2h9.4"/>
<path d="M208 119.2h1.8M211.7 119.2h9.4M223 119.2h1.8M226.7 119.2h9.4M238 119.2h1.8M241.7 119.2h8.4v8.7M250.1 119.2l-7.4 7.4M122.7 129.8v1.9M122.7 133.5v9.4M132.9 127.9l1.3 1.3M135.6 130.5l6.6 6.7M143.5 138.5l1.3 1.3"/>
<path d="M230.8 138.5l-1.3 1.3M238.7 130.5l-6.6 6.7M241.4 127.9l-1.3 1.3M250.1 129.8v1.9M250.1 133.5v9.4M122.7 144.8v1.9M122.7 148.5v9.4M122.7 159.8v1.9M145 157.1l-6.6 6.6M146.2 141.2l7.3 7.3M147.6 154.4l-1.3 1.4M153.5 148.5h8.3"/>
<path d="M153.5 148.5l-4.5 4.6M163.7 148.5h1.9M167.5 148.5h9.3M178.7 148.5h1.9M182.5 148.5h9.3M193.7 148.5h1.9M197.5 148.5h9.3M208.7 148.5h1.9M212.5 148.5h8.3M220.8 148.5l4.5 4.6M226.7 154.4l1.3 1.4M228.1 141.2l-7.3 7.3"/>
<path d="M229.3 157.1l6.7 6.6M250.1 144.8v1.9M250.1 148.5v9.4M250.1 159.8v1.9M122.7 163.5v8.7h8.4M133 172.2h1.8M134.4 167.7l-4.6 4.5M136.7 172.2h9.4M137 165l-1.3 1.4M148 172.2h1.8M151.7 172.2h9.4M163 172.2h1.8"/>
<path d="M166.7 172.2h9.4M178 172.2h1.8M181.7 172.2h9.4M193 172.2h1.8M196.7 172.2h9.4M208 172.2h1.8M211.7 172.2h9.4M223 172.2h1.8M226.7 172.2h9.4M237.3 165l1.3 1.4M238 172.2h1.8M239.9 167.7l4.6 4.5"/>
<path d="M250.1 163.5v8.7h-8.4"/>
</g>
<!-- layer: BORDER -->
<g fill="#000" stroke="#000" stroke-width=".26">
<path d="M391.1 20.1l.6 7.9zM391.1 20.1l.3-.1 .3 8z"/>
<path d="M391.4 20l.3 8h.4zM391.4 20l.7 8z"/>
</g>
<!-- layer: BOUNDARY -->
<g fill="none" stroke="#000" stroke-width=".26">
<path d="M72.3 173l5.8 .1M80 173.1h1.8M83.7 173.1l9.4 .1M94.9 173.2h1.9M98.7 173.2l9.4 .1M109.9 173.3l1.9 .1M113.7 173.4l9.4 .1M125 173.5h1.8M128.7 173.5l9.4 .1M139.9 173.6h1.9M143.7 173.7l9.4 .1M154.9 173.8h1.9"/>
<path d="M158.7 173.8l9.4 .1M170 173.9h1.8M173.7 173.9l9.4 .1M184.9 174l1.9 .1M188.7 174.1l9.4 .1M199.9 174.2h1.9M203.7 174.2l17.3 .1M222.9 174.3h1.9M226.6 174.3h9.4M237.9 174.3h1.8M241.6 174.3h9.4M252.9 174.3h1.8"/>
<path d="M256.6 174.3h9.4M267.9 174.3h1.8M271.6 174.3h9.4M282.9 174.3h1.8M286.6 174.3h9.4M297.9 174.3h1.8M301.6 174.3h9.4M312.9 174.3h1.8M316.6 174.3h9.4M327.9 174.3h1.8M331.6 174.3h9.4M342.9 174.3h1.8"/>
<path d="M346.6 174.3h9.4M357.9 174.3h1.8M361.6 174.3h9.4M372.9 174.3h1.8M376.6 174.3h11.5l10.1 .3"/>
</g>
<text font-size="7.5" x="23.9" y="268.4">Proposed First Floor Addition</text>
<g font-size="4.5">
<text x="23.8" y="18.5">Legend</text>
<text x="173.6" y="139.5">Shr</text>
<text x="207.5" y="143.6">5/Study</text>
<text x="207.7" y="138.6">Bedroom</text>
<text x="137.8" y="146.8">Bedroom 4</text>
<text x="223.4" y="165.3">WIR 2</text>
<text x="64.1" y="169.3">A</text>
<text x="355.8" y="169.3">A</text>
<text x="28.2" y="283.6">MR P &amp; MRS N RICH</text>
<text x="143.3" y="283.6">29 CLYDE STREET, CROYDON PARK, NSW 2133</text>
<text x="293.2" y="283.9">1:100</text>
<text x="322.3" y="283.9">4 OF 8</text>
<text x="354.2" y="283.8">7750</text>
<text x="377.5" y="283.8">J</text>
</g>
<text font-size="3.2" x="366" y="283.8">/16</text>
<g font-size="2.6">
<text x="384.7" y="19">T.N.</text>
<text x="396.3" y="18.7">M.N.</text>
<text x="32.5" y="25.7">DP</text>
<text x="45.7" y="26">Downpipe</text>
<text x="182.5" y="25.5">11690</text>
<text x="33.3" y="32.3">MH</text>
<text x="45.7" y="32">Manhole</text>
<text x="117" y="35.5">Cladding</text>
<text x="119" y="32.5">110</text>
<text x="176.1" y="33.3">11470 O/A Frame</text>
<text x="247.8" y="35">Cladding</text>
<text x="249.8" y="32.1">110</text>
<text x="29.6" y="37.1">RV</text>
<text x="45.7" y="38.4">Roof Ventilator</text>
<text x="125.7" y="41.5">90</text>
<text x="146.7" y="41.5">3900</text>
<text x="165.2" y="41.6">90</text>
<text x="175.9" y="41.5">1810</text>
<text x="190.8" y="41.3">90</text>
<text x="213.1" y="41.5">5400</text>
<text x="246.6" y="41.4">90</text>
<text x="34.8" y="45">s</text>
<text x="45.8" y="45.4">Smoke Detector</text>
<text x="124.8" y="49.3">90</text>
<text x="146.7" y="49.5">3900</text>
<text x="171.8" y="49.4">90</text>
<text x="189.6" y="49.5">4500</text>
<text x="210.2" y="49.4">70</text>
<text x="226.4" y="49.4">2730</text>
<text x="245.9" y="49.5">90</text>
<text x="29.6" y="54.3">SL1</text>
<text x="45.7" y="57">Fixed Fire Rated Skylight</text>
<text x="45.7" y="54">780 x 980mm</text>
<text x="164.7" y="57.5">90</text>
<text x="189.6" y="57.5">4500</text>
<text x="217.1" y="57.4">70</text>
<text x="189.7" y="61.3">S/Well</text>
<text x="149.1" y="77.8">=</text>
<text x="178.6" y="77.8">=</text>
<text x="215.5" y="77.8">=</text>
<text x="146.4" y="80.7">1870</text>
<text x="175.9" y="80.7">1270</text>
<text x="212.8" y="80.7">1870</text>
<text x="144" y="88.6">SS 0618</text>
<text x="148.4" y="84.6">SO</text>
<text x="174.7" y="88.6">SS 0612</text>
<text x="177.8" y="84.6">SO</text>
<text x="210.9" y="88.6">SS 1218</text>
<text x="214.8" y="84.6">SO</text>
<text x="168.8" y="91.6">Obscure Toughened</text>
<text x="147.2" y="96.4">W1</text>
<text x="177.8" y="96.4">W2</text>
<text x="214" y="96.4">W3</text>
<text x="348.1" y="107.3">Line of Existing</text>
<text x="197.8" y="112.6">DP into</text>
<text x="253.8" y="112.6">Provide new Box</text>
<text x="348.2" y="110.2">Ground Floor below</text>
<text x="348.2" y="113.1">shown dotted.</text>
<text x="31.6" y="118.9" transform="rotate(-90 31.6 118.9)">110</text>
<text x="111.8" y="115.4">DP &amp;</text>
<text x="111.9" y="118.3">Spreader</text>
<text x="197.8" y="118.4">Upturn</text>
<text x="197.8" y="115.5">Exist</text>
<text x="253.9" y="115.5">Gutter &amp; RWH</text>
<text x="34.5" y="120.9" transform="rotate(-90 34.5 120.9)">Cladding</text>
<text x="41.7" y="123.5" transform="rotate(-90 41.7 123.5)">90</text>
<text x="49.4" y="123.5" transform="rotate(-90 49.4 123.5)">90</text>
<text x="57.4" y="123.8" transform="rotate(-90 57.4 123.8)">90</text>
<text x="279" y="122.1" transform="rotate(-90 279 122.1)">110 Cladding</text>
<text x="49.3" y="142.6" transform="rotate(-90 49.3 142.6)">2675</text>
<text x="57.3" y="142.6" transform="rotate(-90 57.3 142.6)">2675</text>
<text x="41.4" y="148.6" transform="rotate(-90 41.4 148.6)">3895</text>
<text x="67.7" y="146.3" transform="rotate(-90 67.7 146.3)">=</text>
<text x="70.7" y="148.7" transform="rotate(-90 70.7 148.7)">3600</text>
<text x="74.5" y="147" transform="rotate(-90 74.5 147)">SO</text>
<text x="80.7" y="146">W4</text>
<text x="168" y="145.2" transform="rotate(-90 168 145.2)">720 CSD</text>
<text x="225.5" y="149.7">MH</text>
<text x="287.1" y="147.5" transform="rotate(-90 287.1 147.5)">5055</text>
<text x="25.3" y="152.1" transform="rotate(-90 25.3 152.1)">4980</text>
<text x="49.4" y="151.4" transform="rotate(-90 49.4 151.4)">90</text>
<text x="56.3" y="152.1" transform="rotate(-90 56.3 152.1)">90</text>
<text x="77.8" y="153.5" transform="rotate(-90 77.8 153.5)">SS 1236 Special</text>
<text x="138.7" y="150.3">RV</text>
<text x="199.7" y="151.5">2/770 CSD</text>
<text x="33.2" y="158.4" transform="rotate(-90 33.2 158.4)">4745 O/A Frame</text>
<text x="49.4" y="160.4" transform="rotate(-90 49.4 160.4)">890</text>
<text x="182.5" y="161.1">H/rail</text>
<text x="190.1" y="158.5">s</text>
<text x="227.3" y="156.3">720</text>
<text x="279.2" y="158.4" transform="rotate(-90 279.2 158.4)">4745 O/A Frame</text>
<text x="41.5" y="163.8" transform="rotate(-90 41.5 163.8)">70</text>
<text x="56.4" y="166.2" transform="rotate(-90 56.4 166.2)">1800</text>
<text x="111.8" y="164.4">DP &amp;</text>
<text x="111.9" y="167.3">Spreader</text>
<text x="143.2" y="163.8">B/Head Only</text>
<text x="168.5" y="163.9" transform="rotate(-90 168.5 163.9)">670 CSD</text>
<text x="187.3" y="164.5">SL1</text>
<text x="247.9" y="164.4">DP &amp;</text>
<text x="248.1" y="167.3">Spreader</text>
<text x="41.4" y="171" transform="rotate(-90 41.4 171)">600</text>
<text x="49.4" y="169.4" transform="rotate(-90 49.4 169.4)">910</text>
<text x="53.2" y="170.2" transform="rotate(-90 53.2 170.2)">S/Well</text>
<text x="145.7" y="169">Robe</text>
<text x="33.4" y="179.6" transform="rotate(-90 33.4 179.6)">125</text>
<text x="41.4" y="176" transform="rotate(-90 41.4 176)">90</text>
<text x="49.3" y="176.3" transform="rotate(-90 49.3 176.3)">90</text>
<text x="57.8" y="176.5" transform="rotate(-90 57.8 176.5)">90</text>
<text x="177.9" y="180.3">Brick skin to</text>
<text x="178" y="183.2">follow boundary</text>
<text x="215.3" y="180.3">Provide square</text>
<text x="215.3" y="183.2">balusters to stair</text>
<text x="279.4" y="181.2" transform="rotate(-90 279.4 181.2)">200</text>
<text x="215.4" y="186.1">&amp; landing.</text>
<text x="0" y="194.3">ector - Existing</text>
<text x="165.7" y="196.4">8075</text>
<text x="224.1" y="196.5">3615</text>
<text x="152.5" y="200.3">Brickwork (15-90mm cavity)</text>
<text x="213.1" y="200.3">Brickwork (90mm cavity)</text>
<text x="19.6" y="283.8">FOR:</text>
<text x="137.2" y="283.6">AT:</text>
<text x="282.9" y="283.9">SCALE:</text>
<text x="311.5" y="283.9">SHEET:</text>
<text x="340.7" y="283.9">JOB NO:</text>
</g>
<g font-size="2.2">
<text x="207.5" y="161.4">DN</text>
<text x="211.4" y="162">18</text>
<text x="170.8" y="164.4">1</text>
<text x="211.4" y="164.5">17</text>
<text x="171.3" y="170.6">2</text>
<text x="177.8" y="170.6">3</text>
<text x="180.4" y="170.6">4</text>
<text x="182.5" y="170.6">5</text>
<text x="184.8" y="170.6">6</text>
<text x="187.3" y="170.6">7</text>
<text x="189.8" y="170.6">8</text>
<text x="192.2" y="170.6">9101112131415</text>
<text x="211.4" y="170.6">16</text>
</g>
</svg>
